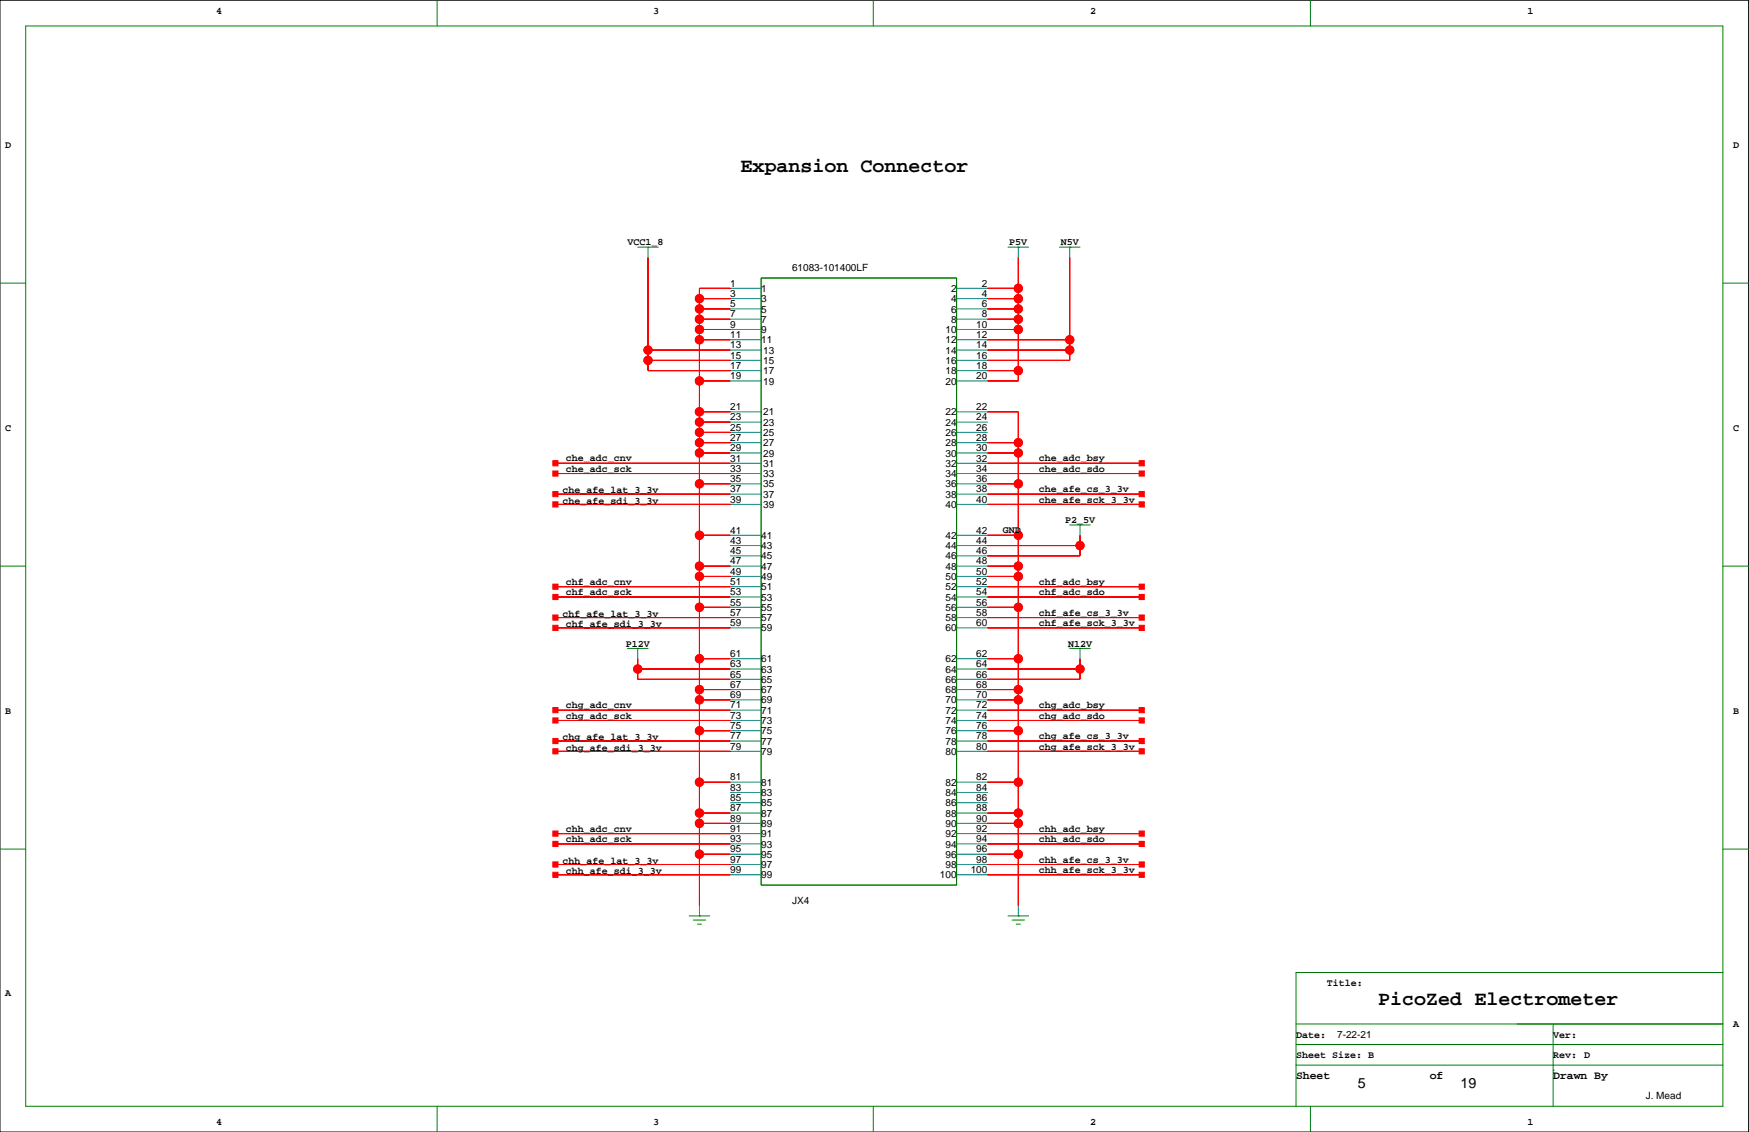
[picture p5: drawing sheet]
<svg xmlns="http://www.w3.org/2000/svg" width="432mm" height="279mm" viewBox="0 0 432 279" stroke-linecap="round" stroke-linejoin="round" font-family="sans-serif">
<path d="M0 .1h431.7v279.3h-431.7z" fill="none" stroke="#000" stroke-width=".25"/>
<g fill="none" stroke="#008000" stroke-width=".25">
<path d="M6.3 6.4h419.1v266.7h-419.1zM107.9 .1v6.3M215.6 .1v6.3M323.5 .1v6.3M0 69.9h6.3M157.4 61h5.1M160 61h.1M187.9 68.6h48.3v149.9h-48.3zM248.9 61h5M251.4 61h.1M261.6 61h5M264.1 61h.1"/>
<path d="M425.4 69.9h6.3M0 139.7h6.3M264.1 129.6h5.1M266.6 129.6h.1M425.4 139.7h6.3M154.9 160h5.1M157.4 160h.1M264.1 160h5.1M266.6 160h.1M0 209.6h6.3M425.4 209.6h6.3M170.1 226.1h5.1"/>
<path d="M171.2 227.1h3M172.2 228.1h1M172.7 226.1h.1M248.9 226.1h5M249.9 227.1h3M250.9 228.1h1M251.4 226.1h.1M320 257.8h105.4M320 252.7h105.4M383.5 252.7v20.4M425.4 240h-105.4v33.1M107.9 273.1v6.3"/>
<path d="M215.6 273.1v6.3M320 262.9h105.4M323.5 273.1v6.3M383.5 264.2h.1"/>
</g>
<g fill="none" stroke="#008080" stroke-width=".25">
<path d="M160 61v2.5M180.3 71.2h7.6M180.3 73.7h7.6M180.3 76.2h7.6M180.3 78.8h7.6M236.2 71.2h7.6M236.2 73.7h7.6M236.2 76.2h7.6M236.2 78.8h7.6M251.4 61v2.5M264.1 61v2.5M180.3 81.3h7.6"/>
<path d="M180.3 83.9h7.6M180.3 86.4h7.6M180.3 88.9h7.6M180.3 91.5h7.6M180.3 94h7.6M236.2 81.3h7.6M236.2 83.9h7.6M236.2 86.4h7.6M236.2 88.9h7.6M236.2 91.5h7.6M236.2 94h7.6M180.3 101.6h7.6"/>
<path d="M180.3 104.2h7.6M180.3 106.7h7.6M180.3 109.3h7.6M180.3 111.8h7.6M180.3 114.3h7.6M180.3 116.9h7.6M180.3 119.4h7.6M236.2 101.6h7.6M236.2 104.2h7.6M236.2 106.7h7.6M236.2 109.3h7.6M236.2 111.8h7.6"/>
<path d="M236.2 114.3h7.6M236.2 116.9h7.6M236.2 119.4h7.6M180.3 122h7.6M180.3 124.5h7.6M180.3 132.1h7.6M180.3 134.7h7.6M180.3 137.2h7.6M180.3 139.7h7.6M236.2 122h7.6M236.2 124.5h7.6M236.2 132.1h7.6"/>
<path d="M236.2 134.7h7.6M236.2 137.2h7.6M236.2 139.7h7.6M266.6 129.6v2.5M180.3 142.3h7.6M180.3 144.8h7.6M180.3 147.3h7.6M180.3 149.9h7.6M180.3 152.4h7.6M180.3 155h7.6M236.2 142.3h7.6M236.2 144.8h7.6"/>
<path d="M236.2 147.3h7.6M236.2 149.9h7.6M236.2 152.4h7.6M236.2 155h7.6M157.4 160v2.6M180.3 162.6h7.6M180.3 165.1h7.6M180.3 167.7h7.6M180.3 170.2h7.6M180.3 172.7h7.6M180.3 175.3h7.6M180.3 177.8h7.6"/>
<path d="M236.2 162.6h7.6M236.2 165.1h7.6M236.2 167.7h7.6M236.2 170.2h7.6M236.2 172.7h7.6M236.2 175.3h7.6M236.2 177.8h7.6M266.6 160v2.6M180.3 180.4h7.6M180.3 182.9h7.6M180.3 185.4h7.6M180.3 193.1h7.6"/>
<path d="M180.3 195.6h7.6M180.3 198.1h7.6M236.2 180.4h7.6M236.2 182.9h7.6M236.2 185.4h7.6M236.2 193.1h7.6M236.2 195.6h7.6M236.2 198.1h7.6M180.3 200.7h7.6M180.3 203.2h7.6M180.3 205.8h7.6M180.3 208.3h7.6"/>
<path d="M180.3 210.8h7.6M180.3 213.4h7.6M180.3 215.9h7.6M236.2 200.7h7.6M236.2 203.2h7.6M236.2 205.8h7.6M236.2 208.3h7.6M236.2 210.8h7.6M236.2 213.4h7.6M236.2 215.9h7.6M172.7 223.5v2.6M251.4 223.5v2.6"/>
</g>
<g fill="#f00" stroke="#f00" stroke-width=".25">
<path d="M160 86.4v2.5z" fill-rule="evenodd"/>
<path d="M160 63.5v22.9z" fill-rule="evenodd"/>
<path d="M160 88.9v2.6z" fill-rule="evenodd"/>
<path d="M160 86.4h20.3z" fill-rule="evenodd"/>
<path d="M160 88.9h20.3z" fill-rule="evenodd"/>
<path d="M160 91.5h20.3z" fill-rule="evenodd"/>
<path d="M243.8 114.3h38.1z" fill-rule="evenodd"/>
<path d="M281.2 113.7h1.3v1.3h-1.3z" fill-rule="evenodd"/>
<path d="M243.8 116.9h38.1z" fill-rule="evenodd"/>
<path d="M281.2 116.2h1.3v1.3h-1.3z" fill-rule="evenodd"/>
<path d="M243.8 122h38.1z" fill-rule="evenodd"/>
<path d="M281.2 121.3h1.3v1.3h-1.3z" fill-rule="evenodd"/>
<path d="M243.8 124.5h38.1z" fill-rule="evenodd"/>
<path d="M281.2 123.9h1.3v1.2h-1.3z" fill-rule="evenodd"/>
<path d="M264.1 86.4v2.5z" fill-rule="evenodd"/>
<path d="M264.1 83.9v2.5z" fill-rule="evenodd"/>
<path d="M243.8 83.9h20.3z" fill-rule="evenodd"/>
<path d="M243.8 88.9h20.3z" fill-rule="evenodd"/>
<path d="M243.8 86.4h20.3z" fill-rule="evenodd"/>
<path d="M264.1 63.5v20.4z" fill-rule="evenodd"/>
<path d="M137.1 124.5h43.2z" fill-rule="evenodd"/>
<path d="M136.5 123.9h1.3v1.2h-1.3z" fill-rule="evenodd"/>
<path d="M137.1 122h43.2z" fill-rule="evenodd"/>
<path d="M136.5 121.3h1.3v1.3h-1.3z" fill-rule="evenodd"/>
<path d="M137.1 116.9h43.2z" fill-rule="evenodd"/>
<path d="M136.5 116.2h1.3v1.3h-1.3z" fill-rule="evenodd"/>
<path d="M137.1 114.3h43.2z" fill-rule="evenodd"/>
<path d="M136.5 113.7h1.3v1.3h-1.3z" fill-rule="evenodd"/>
<path d="M137.1 152.4h43.2z" fill-rule="evenodd"/>
<path d="M136.5 151.8h1.3v1.3h-1.3z" fill-rule="evenodd"/>
<path d="M137.1 155h43.2z" fill-rule="evenodd"/>
<path d="M136.5 154.3h1.3v1.3h-1.3z" fill-rule="evenodd"/>
<path d="M137.1 147.3h43.2z" fill-rule="evenodd"/>
<path d="M136.5 146.7h1.3v1.3h-1.3z" fill-rule="evenodd"/>
<path d="M137.1 144.8h43.2z" fill-rule="evenodd"/>
<path d="M136.5 144.2h1.3v1.2h-1.3z" fill-rule="evenodd"/>
<path d="M137.1 185.4h43.2z" fill-rule="evenodd"/>
<path d="M136.5 184.8h1.3v1.3h-1.3z" fill-rule="evenodd"/>
<path d="M137.1 182.9h43.2z" fill-rule="evenodd"/>
<path d="M136.5 182.3h1.3v1.2h-1.3z" fill-rule="evenodd"/>
<path d="M137.1 177.8h43.2z" fill-rule="evenodd"/>
<path d="M136.5 177.2h1.3v1.3h-1.3z" fill-rule="evenodd"/>
<path d="M137.1 175.3h43.2z" fill-rule="evenodd"/>
<path d="M136.5 174.6h1.3v1.3h-1.3z" fill-rule="evenodd"/>
<path d="M137.1 215.9h43.2z" fill-rule="evenodd"/>
<path d="M136.5 215.3h1.3v1.2h-1.3z" fill-rule="evenodd"/>
<path d="M137.1 213.4h43.2z" fill-rule="evenodd"/>
<path d="M136.5 212.7h1.3v1.3h-1.3z" fill-rule="evenodd"/>
<path d="M137.1 208.3h43.2z" fill-rule="evenodd"/>
<path d="M136.5 207.7h1.3v1.2h-1.3z" fill-rule="evenodd"/>
<path d="M137.1 205.8h43.2z" fill-rule="evenodd"/>
<path d="M136.5 205.1h1.3v1.3h-1.3z" fill-rule="evenodd"/>
<path d="M243.8 155h38.1z" fill-rule="evenodd"/>
<path d="M281.2 154.3h1.3v1.3h-1.3z" fill-rule="evenodd"/>
<path d="M243.8 152.4h38.1z" fill-rule="evenodd"/>
<path d="M281.2 151.8h1.3v1.3h-1.3z" fill-rule="evenodd"/>
<path d="M243.8 147.3h38.1z" fill-rule="evenodd"/>
<path d="M281.2 146.7h1.3v1.3h-1.3z" fill-rule="evenodd"/>
<path d="M243.8 144.8h38.1z" fill-rule="evenodd"/>
<path d="M281.2 144.2h1.3v1.2h-1.3z" fill-rule="evenodd"/>
<path d="M243.8 185.4h38.1z" fill-rule="evenodd"/>
<path d="M281.2 184.8h1.3v1.3h-1.3z" fill-rule="evenodd"/>
<path d="M243.8 182.9h38.1z" fill-rule="evenodd"/>
<path d="M281.2 182.3h1.3v1.2h-1.3z" fill-rule="evenodd"/>
<path d="M243.8 177.8h38.1z" fill-rule="evenodd"/>
<path d="M281.2 177.2h1.3v1.3h-1.3z" fill-rule="evenodd"/>
<path d="M243.8 175.3h38.1z" fill-rule="evenodd"/>
<path d="M281.2 174.6h1.3v1.3h-1.3z" fill-rule="evenodd"/>
<path d="M243.8 215.9h38.1z" fill-rule="evenodd"/>
<path d="M281.2 215.3h1.3v1.2h-1.3z" fill-rule="evenodd"/>
<path d="M243.8 213.4h38.1z" fill-rule="evenodd"/>
<path d="M281.2 212.7h1.3v1.3h-1.3z" fill-rule="evenodd"/>
<path d="M243.8 208.3h38.1z" fill-rule="evenodd"/>
<path d="M281.2 207.7h1.3v1.2h-1.3z" fill-rule="evenodd"/>
<path d="M243.8 205.8h38.1z" fill-rule="evenodd"/>
<path d="M281.2 205.1h1.3v1.3h-1.3z" fill-rule="evenodd"/>
<path d="M172.7 101.6v2.6z" fill-rule="evenodd"/>
<path d="M172.7 106.7h7.6z" fill-rule="evenodd"/>
<path d="M172.7 106.7v2.6z" fill-rule="evenodd"/>
<path d="M172.7 109.3h7.6z" fill-rule="evenodd"/>
<path d="M172.7 109.3v2.5z" fill-rule="evenodd"/>
<path d="M172.7 111.8h7.6z" fill-rule="evenodd"/>
<path d="M172.7 111.8v7.6z" fill-rule="evenodd"/>
<path d="M172.7 119.4h7.6z" fill-rule="evenodd"/>
<path d="M172.7 119.4v12.7z" fill-rule="evenodd"/>
<path d="M172.7 132.1h7.6z" fill-rule="evenodd"/>
<path d="M172.7 132.1v7.6z" fill-rule="evenodd"/>
<path d="M172.7 139.7h7.6z" fill-rule="evenodd"/>
<path d="M172.7 139.7v2.6z" fill-rule="evenodd"/>
<path d="M172.7 142.3h7.6z" fill-rule="evenodd"/>
<path d="M172.7 142.3v7.6z" fill-rule="evenodd"/>
<path d="M172.7 149.9h7.6z" fill-rule="evenodd"/>
<path d="M172.7 149.9v12.7z" fill-rule="evenodd"/>
<path d="M172.7 162.6h7.6z" fill-rule="evenodd"/>
<path d="M172.7 162.6v7.6z" fill-rule="evenodd"/>
<path d="M172.7 170.2h7.6z" fill-rule="evenodd"/>
<path d="M172.7 170.2v2.5z" fill-rule="evenodd"/>
<path d="M172.7 172.7h7.6z" fill-rule="evenodd"/>
<path d="M172.7 172.7v7.7z" fill-rule="evenodd"/>
<path d="M172.7 180.4h7.6z" fill-rule="evenodd"/>
<path d="M172.7 180.4v12.7z" fill-rule="evenodd"/>
<path d="M172.7 193.1h7.6z" fill-rule="evenodd"/>
<path d="M172.7 193.1v7.6z" fill-rule="evenodd"/>
<path d="M172.7 200.7v2.5z" fill-rule="evenodd"/>
<path d="M172.7 210.8h7.6z" fill-rule="evenodd"/>
<path d="M172.7 101.6h7.6z" fill-rule="evenodd"/>
<path d="M172.7 210.8v12.7z" fill-rule="evenodd"/>
<path d="M172.7 203.2v7.6z" fill-rule="evenodd"/>
<path d="M172.7 203.2h7.6z" fill-rule="evenodd"/>
<path d="M172.7 200.7h7.6z" fill-rule="evenodd"/>
<path d="M172.7 104.2h7.6z" fill-rule="evenodd"/>
<path d="M172.7 104.2v2.5z" fill-rule="evenodd"/>
<path d="M172.7 71.2h7.6z" fill-rule="evenodd"/>
<path d="M172.7 94v7.6z" fill-rule="evenodd"/>
<path d="M172.7 94h7.6z" fill-rule="evenodd"/>
<path d="M172.7 83.9v10.1z" fill-rule="evenodd"/>
<path d="M172.7 83.9h7.6z" fill-rule="evenodd"/>
<path d="M172.7 81.3h7.6z" fill-rule="evenodd"/>
<path d="M172.7 81.3v2.6z" fill-rule="evenodd"/>
<path d="M172.7 78.8v2.5z" fill-rule="evenodd"/>
<path d="M172.7 78.8h7.6z" fill-rule="evenodd"/>
<path d="M172.7 76.2v2.6z" fill-rule="evenodd"/>
<path d="M172.7 76.2h7.6z" fill-rule="evenodd"/>
<path d="M172.7 73.7h7.6z" fill-rule="evenodd"/>
<path d="M172.7 73.7v2.5z" fill-rule="evenodd"/>
<path d="M172.7 71.2v2.5z" fill-rule="evenodd"/>
<path d="M157.4 167.7h22.9z" fill-rule="evenodd"/>
<path d="M157.4 165.1v2.6z" fill-rule="evenodd"/>
<path d="M157.4 162.6v2.5z" fill-rule="evenodd"/>
<path d="M157.4 165.1h22.9z" fill-rule="evenodd"/>
<path d="M243.8 167.7h22.8z" fill-rule="evenodd"/>
<path d="M266.6 165.1v2.6z" fill-rule="evenodd"/>
<path d="M266.6 162.6v2.5z" fill-rule="evenodd"/>
<path d="M243.8 165.1h22.8z" fill-rule="evenodd"/>
<path d="M243.8 137.2h22.8z" fill-rule="evenodd"/>
<path d="M266.6 134.7v2.5z" fill-rule="evenodd"/>
<path d="M243.8 134.7h22.8z" fill-rule="evenodd"/>
<path d="M266.6 132.1v2.6z" fill-rule="evenodd"/>
<path d="M243.8 76.2h7.6z" fill-rule="evenodd"/>
<path d="M243.8 71.2h7.6z" fill-rule="evenodd"/>
<path d="M251.4 63.5v7.7z" fill-rule="evenodd"/>
<path d="M251.4 71.2v2.5z" fill-rule="evenodd"/>
<path d="M243.8 73.7h7.6z" fill-rule="evenodd"/>
<path d="M251.4 73.7v2.5z" fill-rule="evenodd"/>
<path d="M251.4 76.2v2.6z" fill-rule="evenodd"/>
<path d="M243.8 81.3h7.6z" fill-rule="evenodd"/>
<path d="M243.8 91.5h7.6z" fill-rule="evenodd"/>
<path d="M243.8 94h7.6z" fill-rule="evenodd"/>
<path d="M251.4 91.5v2.5z" fill-rule="evenodd"/>
<path d="M251.4 81.3v10.2z" fill-rule="evenodd"/>
<path d="M251.4 78.8v2.5z" fill-rule="evenodd"/>
<path d="M243.8 78.8h7.6z" fill-rule="evenodd"/>
<path d="M251.4 210.8v12.7z" fill-rule="evenodd"/>
<path d="M243.8 132.1h7.6z" fill-rule="evenodd"/>
<path d="M243.8 142.3h7.6z" fill-rule="evenodd"/>
<path d="M243.8 149.9h7.6z" fill-rule="evenodd"/>
<path d="M243.8 180.4h7.6z" fill-rule="evenodd"/>
<path d="M243.8 193.1h7.6z" fill-rule="evenodd"/>
<path d="M243.8 200.7h7.6z" fill-rule="evenodd"/>
<path d="M243.8 203.2h7.6z" fill-rule="evenodd"/>
<path d="M243.8 210.8h7.6z" fill-rule="evenodd"/>
<path d="M251.4 203.2v7.6z" fill-rule="evenodd"/>
<path d="M251.4 200.7v2.5z" fill-rule="evenodd"/>
<path d="M251.4 193.1v7.6z" fill-rule="evenodd"/>
<path d="M251.4 180.4v12.7z" fill-rule="evenodd"/>
<path d="M251.4 172.7v7.7z" fill-rule="evenodd"/>
<path d="M243.8 172.7h7.6z" fill-rule="evenodd"/>
<path d="M251.4 170.2v2.5z" fill-rule="evenodd"/>
<path d="M243.8 170.2h7.6z" fill-rule="evenodd"/>
<path d="M251.4 162.6v7.6z" fill-rule="evenodd"/>
<path d="M243.8 162.6h7.6z" fill-rule="evenodd"/>
<path d="M251.4 149.9v12.7z" fill-rule="evenodd"/>
<path d="M251.4 142.3v7.6z" fill-rule="evenodd"/>
<path d="M251.4 139.7v2.6z" fill-rule="evenodd"/>
<path d="M243.8 139.7h7.6z" fill-rule="evenodd"/>
<path d="M251.4 132.1v7.6z" fill-rule="evenodd"/>
<path d="M251.4 119.4v12.7z" fill-rule="evenodd"/>
<path d="M243.8 111.8h7.6z" fill-rule="evenodd"/>
<path d="M243.8 109.3h7.6z" fill-rule="evenodd"/>
<path d="M243.8 101.6h7.6z" fill-rule="evenodd"/>
<path d="M251.4 101.6v7.7z" fill-rule="evenodd"/>
<path d="M251.4 109.3v2.5z" fill-rule="evenodd"/>
<path d="M251.4 111.8v7.6z" fill-rule="evenodd"/>
<path d="M243.8 119.4h7.6z" fill-rule="evenodd"/>
<circle cx="160" cy="86.4" r="1.02"/>
<circle cx="160" cy="88.9" r="1.02"/>
<circle cx="264.1" cy="86.4" r="1.02"/>
<circle cx="264.1" cy="83.9" r="1.02"/>
<circle cx="172.7" cy="109.3" r="1.02"/>
<circle cx="172.7" cy="111.8" r="1.02"/>
<circle cx="172.7" cy="119.4" r="1.02"/>
<circle cx="172.7" cy="132.1" r="1.02"/>
<circle cx="172.7" cy="139.7" r="1.02"/>
<circle cx="172.7" cy="142.3" r="1.02"/>
<circle cx="172.7" cy="149.9" r="1.02"/>
<circle cx="172.7" cy="162.6" r="1.02"/>
<circle cx="172.7" cy="170.2" r="1.02"/>
<circle cx="172.7" cy="172.7" r="1.02"/>
<circle cx="172.7" cy="180.4" r="1.02"/>
<circle cx="172.7" cy="193.1" r="1.02"/>
<circle cx="172.7" cy="210.8" r="1.02"/>
<circle cx="172.7" cy="203.2" r="1.02"/>
<circle cx="172.7" cy="200.7" r="1.02"/>
<circle cx="172.7" cy="106.7" r="1.02"/>
<circle cx="172.7" cy="104.2" r="1.02"/>
<circle cx="172.7" cy="101.6" r="1.02"/>
<circle cx="172.7" cy="94" r="1.02"/>
<circle cx="172.7" cy="83.9" r="1.02"/>
<circle cx="172.7" cy="81.3" r="1.02"/>
<circle cx="172.7" cy="78.8" r="1.02"/>
<circle cx="172.7" cy="76.2" r="1.02"/>
<circle cx="172.7" cy="73.7" r="1.02"/>
<circle cx="157.4" cy="165.1" r="1.02"/>
<circle cx="266.6" cy="165.1" r="1.02"/>
<circle cx="266.6" cy="134.7" r="1.02"/>
<circle cx="251.4" cy="71.2" r="1.02"/>
<circle cx="251.4" cy="73.7" r="1.02"/>
<circle cx="251.4" cy="76.2" r="1.02"/>
<circle cx="251.4" cy="91.5" r="1.02"/>
<circle cx="251.4" cy="81.3" r="1.02"/>
<circle cx="251.4" cy="78.8" r="1.02"/>
<circle cx="251.4" cy="210.8" r="1.02"/>
<circle cx="251.4" cy="203.2" r="1.02"/>
<circle cx="251.4" cy="200.7" r="1.02"/>
<circle cx="251.4" cy="193.1" r="1.02"/>
<circle cx="251.4" cy="180.4" r="1.02"/>
<circle cx="251.4" cy="172.7" r="1.02"/>
<circle cx="251.4" cy="170.2" r="1.02"/>
<circle cx="251.4" cy="162.6" r="1.02"/>
<circle cx="251.4" cy="149.9" r="1.02"/>
<circle cx="251.4" cy="142.3" r="1.02"/>
<circle cx="251.4" cy="139.7" r="1.02"/>
<circle cx="251.4" cy="132.1" r="1.02"/>
<circle cx="251.4" cy="109.3" r="1.02"/>
<circle cx="251.4" cy="111.8" r="1.02"/>
<circle cx="251.4" cy="119.4" r="1.02"/>
</g>
<g fill="none" stroke="#f00" stroke-width=".25">
<path d="M160 63.5v28h20.3M172.7 78.8h7.6M172.7 76.2h7.6M172.7 73.7h7.6M180.3 71.2h-7.6v152.3M243.8 71.2h7.6M243.8 78.8h7.6M243.8 76.2h7.6M243.8 73.7h7.6M251.4 63.5v30.5h-7.6M264.1 63.5v25.4h-20.3M160 86.4h20.3"/>
<path d="M160 88.9h20.3M172.7 83.9h7.6M172.7 94h7.6M172.7 81.3h7.6M243.8 86.4h20.3M243.8 91.5h7.6M243.8 83.9h20.3M243.8 81.3h7.6M137.1 114.3h43.2M137.1 116.9h43.2M172.7 106.7h7.6M172.7 109.3h7.6"/>
<path d="M172.7 111.8h7.6M172.7 119.4h7.6M172.7 101.6h7.6M172.7 104.2h7.6M243.8 114.3h38.1M243.8 116.9h38.1M243.8 109.3h7.6M243.8 111.8h7.6M243.8 119.4h7.6M243.8 101.6h7.6v121.9M137.1 122h43.2M137.1 124.5h43.2"/>
<path d="M172.7 132.1h7.6M172.7 139.7h7.6M243.8 122h38.1M243.8 124.5h38.1M243.8 132.1h7.6M243.8 139.7h7.6M243.8 134.7h22.8M266.6 132.1v5.1h-22.8M137.1 152.4h43.2M137.1 155h43.2M137.1 147.3h43.2M137.1 144.8h43.2"/>
<path d="M172.7 142.3h7.6M172.7 149.9h7.6M243.8 152.4h38.1M243.8 155h38.1M243.8 147.3h38.1M243.8 144.8h38.1M243.8 142.3h7.6M243.8 149.9h7.6M137.1 177.8h43.2M137.1 175.3h43.2M157.4 162.6v5.1h22.9M157.4 165.1h22.9"/>
<path d="M172.7 162.6h7.6M172.7 170.2h7.6M172.7 172.7h7.6M243.8 177.8h38.1M243.8 175.3h38.1M243.8 162.6h7.6M243.8 170.2h7.6M243.8 172.7h7.6M243.8 165.1h22.8M266.6 162.6v5.1h-22.8M137.1 185.4h43.2M137.1 182.9h43.2"/>
<path d="M172.7 180.4h7.6M172.7 193.1h7.6M243.8 185.4h38.1M243.8 182.9h38.1M243.8 180.4h7.6M243.8 193.1h7.6M137.1 215.9h43.2M137.1 213.4h43.2M137.1 208.3h43.2M137.1 205.8h43.2M172.7 210.8h7.6M172.7 203.2h7.6"/>
<path d="M172.7 200.7h7.6M243.8 215.9h38.1M243.8 213.4h38.1M243.8 208.3h38.1M243.8 205.8h38.1M243.8 210.8h7.6M243.8 203.2h7.6M243.8 200.7h7.6"/>
<circle cx="172.7" cy="78.8" r="1.02"/>
<circle cx="172.7" cy="76.2" r="1.02"/>
<circle cx="172.7" cy="73.7" r="1.02"/>
<circle cx="251.4" cy="78.8" r="1.02"/>
<circle cx="251.4" cy="71.2" r="1.02"/>
<circle cx="251.4" cy="76.2" r="1.02"/>
<circle cx="251.4" cy="73.7" r="1.02"/>
<circle cx="160" cy="86.4" r="1.02"/>
<circle cx="160" cy="88.9" r="1.02"/>
<circle cx="172.7" cy="94" r="1.02"/>
<circle cx="172.7" cy="83.9" r="1.02"/>
<circle cx="172.7" cy="81.3" r="1.02"/>
<circle cx="251.4" cy="91.5" r="1.02"/>
<circle cx="251.4" cy="81.3" r="1.02"/>
<circle cx="264.1" cy="86.4" r="1.02"/>
<circle cx="264.1" cy="83.9" r="1.02"/>
<circle cx="172.7" cy="101.6" r="1.02"/>
<circle cx="172.7" cy="106.7" r="1.02"/>
<circle cx="172.7" cy="111.8" r="1.02"/>
<circle cx="172.7" cy="119.4" r="1.02"/>
<circle cx="172.7" cy="104.2" r="1.02"/>
<circle cx="172.7" cy="109.3" r="1.02"/>
<circle cx="251.4" cy="119.4" r="1.02"/>
<circle cx="251.4" cy="111.8" r="1.02"/>
<circle cx="251.4" cy="109.3" r="1.02"/>
<circle cx="172.7" cy="139.7" r="1.02"/>
<circle cx="172.7" cy="132.1" r="1.02"/>
<circle cx="251.4" cy="139.7" r="1.02"/>
<circle cx="251.4" cy="132.1" r="1.02"/>
<circle cx="266.6" cy="134.7" r="1.02"/>
<circle cx="172.7" cy="149.9" r="1.02"/>
<circle cx="172.7" cy="142.3" r="1.02"/>
<circle cx="251.4" cy="149.9" r="1.02"/>
<circle cx="251.4" cy="142.3" r="1.02"/>
<circle cx="157.4" cy="165.1" r="1.02"/>
<circle cx="172.7" cy="170.2" r="1.02"/>
<circle cx="172.7" cy="162.6" r="1.02"/>
<circle cx="172.7" cy="172.7" r="1.02"/>
<circle cx="251.4" cy="170.2" r="1.02"/>
<circle cx="251.4" cy="162.6" r="1.02"/>
<circle cx="251.4" cy="172.7" r="1.02"/>
<circle cx="266.6" cy="165.1" r="1.02"/>
<circle cx="172.7" cy="193.1" r="1.02"/>
<circle cx="172.7" cy="180.4" r="1.02"/>
<circle cx="251.4" cy="193.1" r="1.02"/>
<circle cx="251.4" cy="180.4" r="1.02"/>
<circle cx="172.7" cy="200.7" r="1.02"/>
<circle cx="172.7" cy="203.2" r="1.02"/>
<circle cx="172.7" cy="210.8" r="1.02"/>
<circle cx="251.4" cy="200.7" r="1.02"/>
<circle cx="251.4" cy="203.2" r="1.02"/>
<circle cx="251.4" cy="210.8" r="1.02"/>
</g>
<g font-size="4.9">
<text x="182.8" y="42.4">Expansion Connector</text>
<text x="340.3" y="248">PicoZed Electrometer</text>
</g>
<g font-size="3.5">
<text x="335.2" y="268.6">5</text>
<text x="360.6" y="268.6">19</text>
</g>
<g font-size="2.8">
<text x="320" y="266.2">Sheet</text>
<text x="353" y="266.2">of</text>
<text x="383.5" y="266.2">Drawn By</text>
</g>
<g font-size="2.5">
<text x="53.3" y="3.4">4</text>
<text x="161.3" y="3.4">3</text>
<text x="269.2" y="3.4">2</text>
<text x="377.1" y="3.4">1</text>
<text x="1.3" y="36.4">D</text>
<text x="427.9" y="36.4">D</text>
<text x="154.9" y="60.6">VCC1_8</text>
<text x="249.2" y="60.6">P5V</text>
<text x="261.9" y="60.6">N5V</text>
<text x="180.3" y="70.7">1</text>
<text x="195.5" y="67">61083-101400LF</text>
<text x="242.4" y="70.7">2</text>
<text x="180.3" y="75.8">5</text>
<text x="180.3" y="73.3">3</text>
<text x="187.9" y="72.1">1</text>
<text x="187.9" y="74.6">3</text>
<text x="187.9" y="77.1">5</text>
<text x="234.8" y="72.1">2</text>
<text x="234.8" y="74.6">4</text>
<text x="234.8" y="77.1">6</text>
<text x="242.4" y="75.8">6</text>
<text x="242.4" y="73.3">4</text>
<text x="180.3" y="83.4">11</text>
<text x="180.3" y="80.9">9</text>
<text x="180.3" y="78.4">7</text>
<text x="187.9" y="79.7">7</text>
<text x="187.9" y="82.2">9</text>
<text x="233.4" y="82.2">10</text>
<text x="234.8" y="79.7">8</text>
<text x="241" y="83.4">12</text>
<text x="241" y="80.9">10</text>
<text x="242.4" y="78.4">8</text>
<text x="180.3" y="88.5">15</text>
<text x="180.3" y="86">13</text>
<text x="187.9" y="84.8">11</text>
<text x="188.4" y="87.3">13</text>
<text x="188.4" y="89.8">15</text>
<text x="233.4" y="84.8">12</text>
<text x="233.4" y="87.3">14</text>
<text x="233.4" y="89.8">16</text>
<text x="241" y="88.5">16</text>
<text x="241" y="86">14</text>
<text x="180.3" y="93.6">19</text>
<text x="180.3" y="91.1">17</text>
<text x="188.4" y="92.4">17</text>
<text x="188.4" y="94.9">19</text>
<text x="233.4" y="92.4">18</text>
<text x="233.4" y="94.9">20</text>
<text x="241" y="93.6">20</text>
<text x="241" y="91.1">18</text>
<text x="180.3" y="101.2">21</text>
<text x="241" y="101.2">22</text>
<text x="1.3" y="106.3">C</text>
<text x="180.3" y="106.3">25</text>
<text x="180.3" y="103.8">23</text>
<text x="188.4" y="102.5">21</text>
<text x="188.4" y="105.1">23</text>
<text x="188.4" y="107.6">25</text>
<text x="233.4" y="102.5">22</text>
<text x="233.4" y="105.1">24</text>
<text x="233.4" y="107.6">26</text>
<text x="241" y="106.3">26</text>
<text x="241" y="103.8">24</text>
<text x="427.9" y="106.3">C</text>
<text x="139.7" y="113.9">che_adc_cnv</text>
<text x="180.3" y="113.9">31</text>
<text x="180.3" y="111.4">29</text>
<text x="180.3" y="108.8">27</text>
<text x="188.4" y="110.1">27</text>
<text x="188.4" y="112.7">29</text>
<text x="233.4" y="110.1">28</text>
<text x="233.4" y="112.7">30</text>
<text x="241" y="113.9">32</text>
<text x="241" y="111.4">30</text>
<text x="241" y="108.8">28</text>
<text x="256.5" y="113.9">che_adc_bsy</text>
<text x="139.7" y="116.4">che_adc_sck</text>
<text x="180.3" y="119">35</text>
<text x="180.3" y="116.5">33</text>
<text x="188.4" y="115.2">31</text>
<text x="188.4" y="117.8">33</text>
<text x="233.4" y="115.2">32</text>
<text x="233.4" y="117.8">34</text>
<text x="241" y="119">36</text>
<text x="241" y="116.5">34</text>
<text x="256.5" y="116.4">che_adc_sdo</text>
<text x="138.9" y="124.3">che_afe_sdi_3_3v</text>
<text x="138.9" y="121.8">che_afe_lat_3_3v</text>
<text x="180.3" y="124.1">39</text>
<text x="180.3" y="121.5">37</text>
<text x="188.4" y="120.3">35</text>
<text x="188.4" y="122.8">37</text>
<text x="188.4" y="125.4">39</text>
<text x="233.4" y="120.3">36</text>
<text x="233.4" y="122.8">38</text>
<text x="233.4" y="125.4">40</text>
<text x="241" y="124.1">40</text>
<text x="241" y="121.5">38</text>
<text x="256.5" y="121.5">che_afe_cs_3_3v</text>
<text x="256.5" y="124.1">che_afe_sck_3_3v</text>
<text x="180.3" y="131.7">41</text>
<text x="241" y="131.7">42</text>
<text x="247.6" y="131.7">GND</text>
<text x="262.9" y="129.1">P2_5V</text>
<text x="180.3" y="136.8">45</text>
<text x="180.3" y="134.2">43</text>
<text x="187.9" y="133">41</text>
<text x="187.9" y="135.5">43</text>
<text x="233.4" y="133">42</text>
<text x="233.4" y="135.5">44</text>
<text x="241" y="136.8">46</text>
<text x="241" y="134.2">44</text>
<text x="180.3" y="141.8">49</text>
<text x="180.3" y="139.3">47</text>
<text x="187.9" y="138.1">45</text>
<text x="187.9" y="140.6">47</text>
<text x="187.9" y="143.2">49</text>
<text x="233.4" y="138.1">46</text>
<text x="233.4" y="140.6">48</text>
<text x="233.4" y="143.2">50</text>
<text x="241" y="141.8">50</text>
<text x="241" y="139.3">48</text>
<text x="139.7" y="146.9">chf_adc_sck</text>
<text x="139.7" y="144.4">chf_adc_cnv</text>
<text x="180.3" y="149.5">55</text>
<text x="180.3" y="146.9">53</text>
<text x="180.3" y="144.4">51</text>
<text x="187.9" y="145.7">51</text>
<text x="187.9" y="148.2">53</text>
<text x="233.4" y="145.7">52</text>
<text x="233.4" y="148.2">54</text>
<text x="241" y="149.5">56</text>
<text x="241" y="146.9">54</text>
<text x="241" y="144.4">52</text>
<text x="256.5" y="146.9">chf_adc_sdo</text>
<text x="256.5" y="144.4">chf_adc_bsy</text>
<text x="138.9" y="152.2">chf_afe_lat_3_3v</text>
<text x="139.7" y="154.8">chf_afe_sdi_3_3v</text>
<text x="180.3" y="154.5">59</text>
<text x="180.3" y="152">57</text>
<text x="187.9" y="150.8">55</text>
<text x="187.9" y="153.3">57</text>
<text x="187.9" y="155.9">59</text>
<text x="233.4" y="150.8">56</text>
<text x="233.4" y="153.3">58</text>
<text x="233.4" y="155.9">60</text>
<text x="241" y="154.5">60</text>
<text x="241" y="152">58</text>
<text x="256.5" y="154.5">chf_afe_sck_3_3v</text>
<text x="256.5" y="152">chf_afe_cs_3_3v</text>
<text x="154.5" y="159.6">P12V</text>
<text x="263.7" y="159.6">N12V</text>
<text x="180.3" y="167.2">65</text>
<text x="180.3" y="164.7">63</text>
<text x="180.3" y="162.2">61</text>
<text x="187.9" y="163.5">61</text>
<text x="187.9" y="166">63</text>
<text x="233.4" y="163.5">62</text>
<text x="233.4" y="166">64</text>
<text x="241" y="167.2">66</text>
<text x="241" y="164.7">64</text>
<text x="241" y="162.2">62</text>
<text x="180.3" y="172.3">69</text>
<text x="180.3" y="169.8">67</text>
<text x="187.9" y="168.6">65</text>
<text x="187.9" y="171.1">67</text>
<text x="187.9" y="173.6">69</text>
<text x="233.4" y="168.6">66</text>
<text x="233.4" y="171.1">68</text>
<text x="233.4" y="173.6">70</text>
<text x="241" y="172.3">70</text>
<text x="241" y="169.8">68</text>
<text x="1.3" y="176.1">B</text>
<text x="139.7" y="177.4">chg_adc_sck</text>
<text x="139.7" y="174.8">chg_adc_cnv</text>
<text x="180.3" y="179.9">75</text>
<text x="180.3" y="177.4">73</text>
<text x="180.3" y="174.9">71</text>
<text x="187.9" y="176.2">71</text>
<text x="187.9" y="178.7">73</text>
<text x="233.4" y="176.2">72</text>
<text x="233.4" y="178.7">74</text>
<text x="241" y="179.9">76</text>
<text x="241" y="177.4">74</text>
<text x="241" y="174.9">72</text>
<text x="256.5" y="177.4">chg_adc_sdo</text>
<text x="256.5" y="174.8">chg_adc_bsy</text>
<text x="427.9" y="176.1">B</text>
<text x="138.9" y="182.7">chg_afe_lat_3_3v</text>
<text x="139.7" y="185.3">chg_afe_sdi_3_3v</text>
<text x="180.3" y="185">79</text>
<text x="180.3" y="182.5">77</text>
<text x="187.9" y="181.2">75</text>
<text x="187.9" y="183.8">77</text>
<text x="233.4" y="181.2">76</text>
<text x="233.4" y="183.8">78</text>
<text x="241" y="185">80</text>
<text x="241" y="182.5">78</text>
<text x="256.5" y="185">chg_afe_sck_3_3v</text>
<text x="256.5" y="182.5">chg_afe_cs_3_3v</text>
<text x="187.9" y="186.3">79</text>
<text x="233.4" y="186.3">80</text>
<text x="180.3" y="197.7">85</text>
<text x="180.3" y="195.2">83</text>
<text x="180.3" y="192.6">81</text>
<text x="187.9" y="193.9">81</text>
<text x="187.9" y="196.5">83</text>
<text x="233.4" y="193.9">82</text>
<text x="233.4" y="196.5">84</text>
<text x="241" y="197.7">86</text>
<text x="241" y="195.2">84</text>
<text x="241" y="192.6">82</text>
<text x="180.3" y="202.8">89</text>
<text x="180.3" y="200.3">87</text>
<text x="187.9" y="199">85</text>
<text x="187.9" y="201.6">87</text>
<text x="233.4" y="199">86</text>
<text x="233.4" y="201.6">88</text>
<text x="241" y="202.8">90</text>
<text x="241" y="200.3">88</text>
<text x="139.7" y="207.9">chh_adc_sck</text>
<text x="139.7" y="205.3">chh_adc_cnv</text>
<text x="180.3" y="207.9">93</text>
<text x="180.3" y="205.3">91</text>
<text x="187.9" y="204.1">89</text>
<text x="187.9" y="206.6">91</text>
<text x="187.9" y="209.2">93</text>
<text x="233.4" y="204.1">90</text>
<text x="233.4" y="206.6">92</text>
<text x="233.4" y="209.2">94</text>
<text x="241" y="207.9">94</text>
<text x="241" y="205.3">92</text>
<text x="256.5" y="207.9">chh_adc_sdo</text>
<text x="256.5" y="205.3">chh_adc_bsy</text>
<text x="138.9" y="213.2">chh_afe_lat_3_3v</text>
<text x="139.7" y="215.7">chh_afe_sdi_3_3v</text>
<text x="180.3" y="215.5">99</text>
<text x="180.3" y="212.9">97</text>
<text x="180.3" y="210.4">95</text>
<text x="187.9" y="211.7">95</text>
<text x="187.9" y="214.3">97</text>
<text x="233.4" y="211.7">96</text>
<text x="233.4" y="214.3">98</text>
<text x="239.7" y="215.5">100</text>
<text x="241" y="212.9">98</text>
<text x="241" y="210.4">96</text>
<text x="256.5" y="215.5">chh_afe_sck_3_3v</text>
<text x="256.5" y="212.9">chh_afe_cs_3_3v</text>
<text x="187.9" y="216.8">99</text>
<text x="232" y="216.8">100</text>
<text x="195.5" y="223.1">JX4</text>
<text x="1.3" y="245.9">A</text>
<text x="327.6" y="243.4">Title:</text>
<text x="320" y="256.1">Date:</text>
<text x="330.1" y="256.1">7-22-21</text>
<text x="383.5" y="256.1">Ver:</text>
<text x="427.9" y="253.6">A</text>
<text x="320" y="261.2">Sheet Size: B</text>
<text x="383.5" y="261.2">Rev: D</text>
<text x="406.3" y="271.3">J. Mead</text>
<text x="53.3" y="277.7">4</text>
<text x="161.3" y="277.7">3</text>
<text x="269.2" y="277.7">2</text>
<text x="377.1" y="277.7">1</text>
</g>
</svg>
